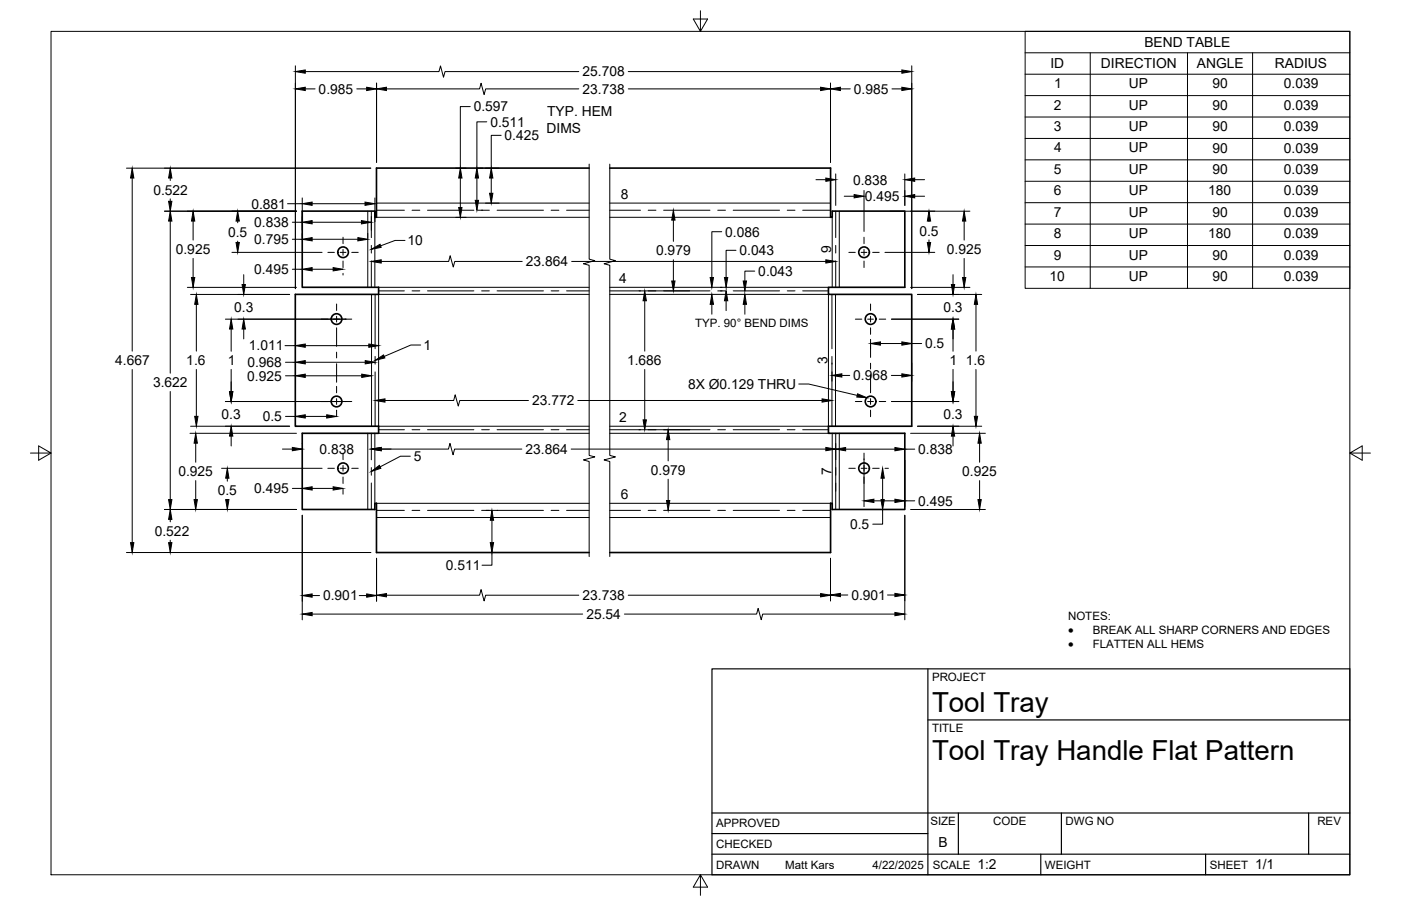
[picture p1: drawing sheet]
<svg xmlns="http://www.w3.org/2000/svg" width="432mm" height="279mm" viewBox="0 0 432 279" stroke-linecap="round" stroke-linejoin="round" font-family="sans-serif">
<!-- layer: Visible -->
<g fill="none" stroke="#000" stroke-width=".51">
<path d="M181.6 51.8h-65.6v15.2h-.5v-1.9h-22.3v23.5h23.5v2.2h-25.7v40.6h25.7v2.2h-23.5v23.5h22.3v-1.9h.5v15.2h65.6M187.9 51.8h68.1v15.2h.5v-1.9h22.4v23.5h-23.6v2.2h25.7v40.6h-25.7v2.2h23.6v23.5h-22.4v-1.9h-.5v15.2h-68.1"/>
<circle cx="105.7" cy="77.8" r="1.64"/>
<circle cx="266.3" cy="77.8" r="1.64"/>
<circle cx="103.7" cy="98.4" r="1.64"/>
<circle cx="268.3" cy="98.4" r="1.64"/>
<circle cx="103.7" cy="123.8" r="1.64"/>
<circle cx="268.3" cy="123.8" r="1.64"/>
<circle cx="105.7" cy="144.4" r="1.64"/>
<circle cx="266.3" cy="144.4" r="1.64"/>
</g>
<!-- layer: Bend Center -->
<g fill="none" stroke="#000" stroke-width=".31">
<path d="M114.4 65.1v8.2M114.4 75.7v2.3M116 64.8h8.6M127 64.8h2.4M131.8 64.8h14.2M148.4 64.8h2.4M153.2 64.8h14.3M169.9 64.8h2.4M174.6 64.8h7M187.9 64.8h9.5M199.8 64.8h2.4M204.5 64.8h14.3"/>
<path d="M221.2 64.8h2.4M226 64.8h14.3M242.6 64.8h2.4M247.4 64.8h8.6M257.6 65.1v8.2M257.6 75.7v2.3M114.4 80.4v8.2M115.6 90.8v16.7M116.7 89.7h7.9M127 89.7h2.4M131.8 89.7h14.2M148.4 89.7h2.4"/>
<path d="M153.2 89.7h14.3M169.9 89.7h2.4M174.6 89.7h7M187.9 89.7h9.5M199.8 89.7h2.4M204.5 89.7h14.3M221.2 89.7h2.4M226 89.7h14.3M242.6 89.7h2.4M247.4 89.7h7.9M256.4 90.8v16.7M257.6 80.4v8.2"/>
<path d="M115.6 109.9v2.4M115.6 114.7v16.7M256.4 109.9v2.4M256.4 114.7v16.7M114.4 133.6v8.2M116.7 132.5h7.9M127 132.5h2.4M131.8 132.5h14.2M148.4 132.5h2.4M153.2 132.5h14.3M169.9 132.5h2.4M174.6 132.5h7"/>
<path d="M187.9 132.5h9.5M199.8 132.5h2.4M204.5 132.5h14.3M221.2 132.5h2.4M226 132.5h14.3M242.6 132.5h2.4M247.4 132.5h7.9M257.6 133.6v8.2M114.4 144.2v2.4M114.4 148.9v8.2M116 157.4h8.6M127 157.4h2.4"/>
<path d="M131.8 157.4h14.2M148.4 157.4h2.4M153.2 157.4h14.3M169.9 157.4h2.4M174.6 157.4h7M187.9 157.4h9.5M199.8 157.4h2.4M204.5 157.4h14.3M221.2 157.4h2.4M226 157.4h14.3M242.6 157.4h2.4M247.4 157.4h8.6"/>
<path d="M257.6 144.2v2.4M257.6 148.9v8.2"/>
</g>
<!-- layer: Visible Narrow -->
<g fill="none" stroke="#000" stroke-width=".31">
<path d="M113.3 65.1v23.5M115.5 67v21.6M116 62.6h65.6M116 67h65.6M187.9 62.6h68.1M187.9 67h68.1M256.5 67v21.6M258.7 65.1v23.5M114.5 90.8v40.6M116.7 88.6h64.9M181.6 90.8h-64.9v40.6h64.9M187.9 90.8h67.4v40.6h-67.4"/>
<path d="M187.9 88.6h67.4M257.5 90.8v40.6M113.3 133.6v23.5M115.5 133.6v21.6M116.7 133.6h64.9M187.9 133.6h67.4M256.5 133.6v21.6M258.7 133.6v23.5M116 159.6h65.6M116 155.2h65.6M187.9 159.6h68.1M187.9 155.2h68.1"/>
</g>
<!-- layer: Border -->
<path d="M15.7 9.7h400.3v260.1h-400.3zM215.9 3.3v6.4l-2.2-3.8h4.4l-2.2 3.8M9.4 139.7h6.3l-3.8-2.2v4.4l3.8-2.2M416 139.7l3.8 2.2v-4.4l-3.8 2.2h6.4M215.9 269.8l2.2 3.8h-4.4l2.2-3.8v6.3" fill="none" stroke="#000" stroke-width=".31"/>
<!-- layer: Titleblock -->
<path d="M219.4 206.3h196.6v63.5h-196.6zM286 206.3v63.5M286 222h130M219.4 257.1h66.6M219.4 250.7h196.6M295.4 250.7v12.7M327.1 250.7v12.7M403.3 250.7v12.7M219.4 263.4h196.6M320.8 263.4v6.4M371.6 263.4v6.4" fill="none" stroke="#000" stroke-width=".36"/>
<!-- layer: Break Lines -->
<path d="M181.6 50.6v29.3l1.7 .5-3.5 .9 1.8 .5v58.6l1.7 .5-3.5 .9 1.8 .5v29.3M187.9 50.6v29.3l1.8 .5-3.5 .9 1.7 .5v58.6l1.8 .5-3.5 .9 1.7 .5v29.3" fill="none" stroke="#000" stroke-width=".31"/>
<!-- layer: Smart Centers -->
<g fill="none" stroke="#000" stroke-width=".31">
<path d="M101 77.8h2.1M104.8 77.8h1.8M105.7 73.2v1.9M105.7 76.9v1.8M108.4 77.8h2M261.6 77.8h2M265.4 77.8h1.8M266.3 73.2v1.9M266.3 76.9v1.8M269 77.8h2M99 98.4h2M102.8 98.4h1.8"/>
<path d="M103.7 93.7v2M103.7 97.5v1.8M105.7 80.5v2M106.4 98.4h2M263.6 98.4h2M266.3 80.5v2M267.4 98.4h1.8M268.3 93.7v2M268.3 97.5v1.8M271 98.4h2M103.7 101.1v5.7M103.7 108.6v1.8"/>
<path d="M103.7 112.2v5.7M103.7 119.1v2M268.3 101.1v2M268.3 104.6v5.6M268.3 112v1.8M268.3 115.6v5.5M99 123.8h2M102.8 123.8h1.8M103.7 122.9v1.8M103.7 126.5v2M105.7 139.7v2.1M106.4 123.8h2"/>
<path d="M263.6 123.8h2M266.3 139.7v2.1M267.4 123.8h1.8M268.3 122.9v1.8M268.3 126.5v2M271 123.8h2M101 144.4h2.1M104.8 144.4h1.8M105.7 143.5v1.8M105.7 147.1v2M108.4 144.4h2M261.6 144.4h2"/>
<path d="M265.4 144.4h1.8M266.3 143.5v1.8M266.3 147.1v2M269 144.4h2"/>
</g>
<!-- layer: Bend Tables -->
<g fill="none" stroke="#000" stroke-width=".31">
<path d="M316 9.7h100v79.2h-100zM316 16.3h100M336 16.3v72.6M366 16.3v72.6M386.1 16.3v72.6M316 22.9h100M316 29.5h100M316 36.1h100M316 42.7h100M316 49.3h100M316 55.9h100M316 62.5h100"/>
<path d="M316 69.1h100M316 75.7h100M316 82.3h100"/>
</g>
<!-- layer: BendIds -->
<path d="M114.4 76.9l2.7-1.6 .4 1zM115.6 111.1l2.6-1.6 .4 .9zM114.4 145.4l2.5-1.9 .5 .9z" fill="#000" stroke="#000" stroke-width=".31"/>
<path d="M124.8 74.1h-3l-4.5 1.7M129.7 106.4h-3.1l-8.2 3.5M126.5 140.7h-3.1l-6.2 3.3" fill="none" stroke="#000" stroke-width=".31"/>
<!-- layer: FD_Dimensions -->
<g fill="none" stroke="#000" stroke-width=".31">
<path d="M91 20.3v68.7M94.1 22.1h41.2l.5-1.8 .9 3.5 .5-1.7h41.2M94.1 27.4h3M110 27.4h3M116.1 25.6v24.5M119.1 27.4h28.7l.5-1.7 .9 3.5 .5-1.8h28.7M144.9 32.9h-3v19M150 37.6h-3v14.3M193.6 22.1h84.4M193.6 27.4h59.3M256 25.6v24.5M259 27.4h3.1"/>
<path d="M274.9 27.4h3.1M281 20.3v68.7M39 51.9h75.3M40.7 54.9v53.4M52.5 54.9v.8M140.5 51.9h3.2M141.9 54.9v9.1M147 54.9v6.9M147.2 51.9h1.6M149.6 51.9h4.2M151.4 54.9v4.7M154.5 41.7h-3.1v10.2"/>
<path d="M251.5 55.4h3M257.6 53.6v9.8M266.3 58.7v12.7M278.9 53.6v9.8M281.9 55.4h3.1M50.7 65.1h40.7M52.5 61.3v.8M52.5 68.2v46.9M59.5 68.2v5.8M59.5 79.7v5.9M71.5 77.8h27.8M73.3 68.2v.5"/>
<path d="M73.3 74.4v.4M88.6 62.8h4.6M90.1 68.5h3.1M90.1 73.8h3.1M93.2 61v10M93.2 72v1.4M96.2 62.8h16.3M96.2 68.5h15.2M96.2 73.8h14.1M113.3 72v1.4M114.4 66.8v4.2M115.5 61v7.4"/>
<path d="M140.5 67h3.2M147.2 64.8h1.6M149.6 62.7h4.2M207.5 67.9v6.5M222.4 71.5h-3v14.1M226.8 77.2h-3v8.4M260.2 60.5h3M272.8 77.8h15.3M274.3 65.1h24.6M281.9 60.5h3.1M286.3 68.2v.1M286.3 74v.8"/>
<path d="M297.2 68.2v5.8M297.2 79.7v5.9M57.7 88.6h33.7M58.7 90.8h30.6M60.5 93.9v14.4M69.5 98.4h37.1M75.1 84.7v3.1M90.1 83h3.1M96.2 83h6.5M105.7 84.3v.5M117.5 80.6h20.8l.4-1.7 1 3.5 .5-1.8h20.8M176.2 80.6h78.3"/>
<path d="M196.9 89.7h15.7M198.7 92.8v15.5M207.5 80.1v6.6M219.4 93.9v3M222 88.6h.6M222 89.7h.6M223.8 92.8v3M229.6 93.9v3M232.6 83.6h-3v3.1M274.8 98.4h20.7M280.6 88.6h18.3M282.8 90.8h19.8"/>
<path d="M293.7 84.7v3.1M300.8 93.9v14.4M40.7 113.9v53.4M60.5 113.9v14.5M71.2 101.5v6.8M71.2 113.9v6.9M75.1 101.5v3M87.8 106.6h3.2M88 115.9h3M88 111.7h3M94.1 115.9h17.4M94.1 111.7h18.5"/>
<path d="M94.1 106.6h19.6M198.7 113.9v15.6M256.4 112v5.6M259.5 115.8h2.4M268.3 106.4v1.3M271.4 105.9h6.6M274.7 115.8h3.3M281 112v5.6M281 105.9h3.1M293.7 101.5v6.8M293.7 113.9v6.9M300.8 113.9v14.5"/>
<path d="M52.5 120.7v33.4M58.5 133.6h32.9M58.7 131.4h30.6M60.3 136.7v5.9M69.5 123.8h37.1M71.2 134.5v3M87.1 138.5h3M88 128.4h3M93.2 136.7v.2M94.1 128.4h6.6M103.7 126.6v.1M118.7 123.5h21.1l.5-1.7 .9 3.4 .5-1.7h21.2"/>
<path d="M120.5 138.5h-3h20.7l.5-1.8 .9 3.6 .5-1.8h20.7M176 138.5h78.5M178.1 123.5h75.3M196.9 132.5h15.7M205.9 135.6v6.5M257.6 136.7v14.8M260.6 138.5h15.2M274.8 123.8h20.7M278.9 138.5h3M280.6 133.6h23.1M282.8 131.4h19.8M293.7 134.5v3"/>
<path d="M301.9 136.7v5.9M50.7 157.1h40.7M60.3 148.2v5.9M68.3 144.4h31M70.1 147.5v.9M70.1 154.1h.1M90.1 150.6h3.1M93.2 158.9v32.3M96.2 150.6h6.5M105.7 150.9v1.5M149.8 157.4h3.6M205.9 147.8v6.5"/>
<path d="M266.3 141.5v14.7M269.3 154.5h6.5M270.3 157.1h.7M272 157.1v4.5h-3M272 147.5v6.6M272.8 144.4h1M278.9 141.9v14.3M278.9 158.9v32.3M278.9 154.5h3M280.6 157.1h23.1M301.9 148.2v5.9M39 170.4h75.3"/>
<path d="M52.5 160.2v.7M52.5 166.6v.7M116.1 172.2v13.2M149.8 170.4h3.6M151.6 170.4v3.9h-3M151.6 160.4v6.9M256 172.2v13.1M96.2 183.7h2.3M96.2 189.4h83.4M110.7 183.7h2.3M119.1 183.6h28.7l.5-1.8 .9 3.5 .5-1.7h28.7M192.4 189.4h40.8l.5-1.8 .9 3.5 .5-1.7h40.7"/>
<path d="M193.6 183.6h59.3M259 183.5h2.3M273.5 183.5h2.3"/>
</g>
<g fill="#000" stroke="#000" stroke-width=".31">
<path d="M91 22.1l3.1-.5v1zM91 27.4l3.1-.5v1zM113 26.9l3.1 .5-3.1 .5zM116.1 27.4l3-.5v1zM252.9 26.9l3.1 .5-3.1 .5zM256 27.4l3-.5v1zM278 21.6l3 .5-3 .5zM278 26.9l3 .5-3 .5zM40.7 51.9l.6 3h-1.1zM52.5 51.9l.5 3h-1zM141.9 51.9l.5 3h-1zM147 51.9l.5 3h-1z"/>
<path d="M150.9 59.6h1l-.5 3.1zM151.4 51.9l.5 3h-1zM254.5 54.9l3.1 .5-3.1 .5zM278.9 55.4l3-.5v1zM52.5 65.1l.5 3.1h-1zM52 62.1h1l-.5 3zM59.5 65.1l.5 3.1h-1zM73.3 65.1l.5 3.1h-1.1zM72.7 74.8h1.1l-.5 3zM93.2 62.8l3-.5v1zM93.2 68.5l3-.5v1zM93.2 73.8l3-.5v1z"/>
<path d="M110.3 73.3l3 .5-3 .5zM111.4 68l3 .5-3 .5zM112.5 62.3l3 .5-3 .5zM141.4 64h1l-.5 3zM146.5 61.8h1l-.5 3zM207.5 64.8l.5 3.1h-1zM263.2 60l3.1 .5-3.1 .5zM278.9 60.5l3-.5v1zM285.8 74.8h1l-.5 3zM286.3 65.1l.5 3.1h-1zM297.2 65.1l.5 3.1h-1zM59 85.6h1l-.5 3z"/>
<path d="M60.5 90.8l.5 3.1h-1zM74.6 87.8h1l-.5 3zM93.2 83l3-.5v1zM102.7 82.5l3 .5-3 .5zM114.4 80.6l3.1-.5v1zM198.7 89.7l.5 3.1h-1zM207 86.7h1l-.5 3zM219.4 90.8l.5 3.1h-1zM218.9 85.6h1l-.5 3zM223.8 89.7l.5 3.1h-1zM223.3 85.6h1l-.5 3zM229.6 90.8l.5 3.1h-1z"/>
<path d="M229.1 86.7h1l-.5 3zM254.5 80.1l3.1 .5-3.1 .5zM293.2 87.8h1l-.5 3zM296.7 85.6h1l-.5 3zM300.8 90.8l.5 3.1h-1zM71.2 98.4l.6 3.1h-1.1zM75.1 98.4l.5 3.1h-1zM91 115.9l3.1-.5v1zM91 111.7l3.1-.5v1zM91 106.6l3.1-.5v1zM111.5 115.4l3 .5-3 .5zM112.6 111.2l3 .5-3 .5z"/>
<path d="M113.7 106.1l3 .5-3 .5zM256.4 115.8l3.1-.5v1zM268.3 105.9l3.1-.5v1zM278 115.3l3 .5-3 .5zM278 105.4l3 .5-3 .5zM293.7 98.4l.5 3.1h-1zM60.3 133.6l.5 3.1h-1zM60 128.4h1l-.5 3zM70.7 120.8h1.1l-.6 3zM71.2 131.4l.6 3.1h-1.1zM90.1 138l3.1 .5-3.1 .5zM91 128.4l3.1-.5v1z"/>
<path d="M100.7 127.9l3 .5-3 .5zM114.4 138.5l3.1-.5v1zM115.6 123.5l3.1-.5v1zM198.2 129.5h1l-.5 3zM205.9 132.5l.5 3.1h-1zM253.4 123l3 .5-3 .5zM254.5 138l3.1 .5-3.1 .5zM257.6 138.5l3-.5v1zM275.8 138l3.1 .5-3.1 .5zM293.2 120.8h1l-.5 3zM293.7 131.4l.5 3.1h-1zM300.3 128.4h1l-.5 3z"/>
<path d="M301.9 133.6l.5 3.1h-1zM52 154.1h1l-.5 3zM59.8 154.1h1l-.5 3zM70.1 144.4l.5 3.1h-1zM69.6 154.1h1l-.5 3zM93.2 150.6l3-.5v1zM102.7 150.1l3 .5-3 .5zM205.4 154.3h1l-.5 3.1zM266.3 154.5l3-.6v1.1zM272 144.4l.5 3.1h-1zM271.5 154.1h1l-.5 3zM275.8 153.9l3.1 .6-3.1 .5z"/>
<path d="M301.4 154.1h1l-.5 3zM40.2 167.3h1.1l-.6 3.1zM52.5 157.1l.5 3.1h-1zM52 167.3h1l-.5 3.1zM151.6 157.4l.5 3h-1zM151.1 167.3h1l-.5 3.1zM93.2 183.7l3-.5v1zM93.2 189.4l3-.5v1zM113 183.2l3.1 .5-3.1 .5zM116.1 183.6l3-.6v1.1zM252.9 183l3.1 .6-3.1 .5zM256 183.5l3-.5v1z"/>
<path d="M275.8 183l3.1 .5-3.1 .5zM275.8 188.9l3.1 .5-3.1 .5z"/>
</g>
<!-- layer: Hole Notes -->
<path d="M264.3 121.5l2.9 1.1-3.1-.2z" fill="#000" stroke="#000" stroke-width=".31"/>
<path d="M246.2 118.4h3l15 3.5" fill="none" stroke="#000" stroke-width=".31"/>
<g font-size="8.5">
<text x="287.3" y="219.5">Tool Tray</text>
<text x="287.3" y="234.5">Tool Tray Handle Flat Pattern</text>
</g>
<g font-size="4.3">
<text x="352.7" y="14.5">BEND TABLE</text>
<text x="179.5" y="23.6">25.708</text>
<text x="323.8" y="21.1">ID</text>
<text x="339.3" y="21.1">DIRECTION</text>
<text x="368.9" y="21.1">ANGLE</text>
<text x="392.9" y="21.1">RADIUS</text>
<text x="98.2" y="28.9">0.985</text>
<text x="179.5" y="28.9">23.738</text>
<text x="263.2" y="28.9">0.985</text>
<text x="325" y="27.2">1</text>
<text x="348" y="27.2">UP</text>
<text x="373.7" y="27.2">90</text>
<text x="395.7" y="27.2">0.039</text>
<text x="146" y="34.4">0.597</text>
<text x="168.7" y="35.8">TYP. HEM</text>
<text x="324.8" y="33.8">2</text>
<text x="348" y="33.8">UP</text>
<text x="373.7" y="33.8">90</text>
<text x="395.7" y="33.8">0.039</text>
<text x="151.1" y="39.1">0.511</text>
<text x="168.4" y="40.9">DIMS</text>
<text x="324.8" y="40.4">3</text>
<text x="348" y="40.4">UP</text>
<text x="373.7" y="40.4">90</text>
<text x="395.7" y="40.4">0.039</text>
<text x="155.5" y="43.2">0.425</text>
<text x="324.9" y="47">4</text>
<text x="348" y="47">UP</text>
<text x="373.7" y="47">90</text>
<text x="395.7" y="47">0.039</text>
<text x="324.8" y="53.6">5</text>
<text x="348" y="53.6">UP</text>
<text x="373.7" y="53.6">90</text>
<text x="395.7" y="53.6">0.039</text>
<text x="47.3" y="60">0.522</text>
<text x="262.9" y="56.9">0.838</text>
<text x="77.5" y="64.3">0.881</text>
<text x="191.3" y="61.3">8</text>
<text x="266.6" y="62">0.495</text>
<text x="324.8" y="60.2">6</text>
<text x="348" y="60.2">UP</text>
<text x="372.3" y="60.2">180</text>
<text x="395.7" y="60.2">0.039</text>
<text x="78.4" y="70">0.838</text>
<text x="324.8" y="66.8">7</text>
<text x="348" y="66.8">UP</text>
<text x="373.7" y="66.8">90</text>
<text x="395.7" y="66.8">0.039</text>
<text x="70.3" y="73">0.5</text>
<text x="78.4" y="75.3">0.795</text>
<text x="125.6" y="75.7">10</text>
<text x="223.5" y="73">0.086</text>
<text x="283.4" y="72.7">0.5</text>
<text x="324.8" y="73.4">8</text>
<text x="348" y="73.4">UP</text>
<text x="372.3" y="73.4">180</text>
<text x="395.7" y="73.4">0.039</text>
<text x="54.2" y="78.4">0.925</text>
<text x="162.1" y="82.1">23.864</text>
<text x="202.2" y="78.8">0.979</text>
<text x="227.9" y="78.7">0.043</text>
<text x="256.2" y="78" transform="rotate(-90 256.2 78)">9</text>
<text x="291.8" y="78.4">0.925</text>
<text x="324.8" y="80.1">9</text>
<text x="348" y="80">UP</text>
<text x="373.7" y="80.1">90</text>
<text x="395.7" y="80.1">0.039</text>
<text x="78.4" y="84.5">0.495</text>
<text x="190.9" y="87.4">4</text>
<text x="233.7" y="85.1">0.043</text>
<text x="323.5" y="86.7">10</text>
<text x="348" y="86.6">UP</text>
<text x="373.7" y="86.7">90</text>
<text x="395.7" y="86.7">0.039</text>
<text x="72.2" y="96.1">0.3</text>
<text x="290.8" y="96.1">0.3</text>
<text x="130.5" y="107.9">1</text>
<text x="285.1" y="107.4">0.5</text>
<text x="35.5" y="112.6">4.667</text>
<text x="57.4" y="112.6">1.6</text>
<text x="70.2" y="112.6">1</text>
<text x="76.2" y="113.2">0.968</text>
<text x="76.7" y="108.1">1.011</text>
<text x="193.3" y="112.6">1.686</text>
<text x="255" y="112.3" transform="rotate(-90 255 112.3)">3</text>
<text x="292.7" y="112.6">1</text>
<text x="297.7" y="112.6">1.6</text>
<text x="47.2" y="119.4">3.622</text>
<text x="76.2" y="117.4">0.925</text>
<text x="212.1" y="120">8X Ø0.129 THRU</text>
<text x="263" y="117.3">0.968</text>
<text x="164" y="125">23.772</text>
<text x="68.3" y="129.1">0.3</text>
<text x="81" y="129.9">0.5</text>
<text x="190.9" y="130.2">2</text>
<text x="290.8" y="129.1">0.3</text>
<text x="98.5" y="140">0.838</text>
<text x="127.6" y="142.2">5</text>
<text x="162" y="140">23.864</text>
<text x="283" y="140">0.838</text>
<text x="55" y="146.9">0.925</text>
<text x="200.6" y="146.5">0.979</text>
<text x="256.2" y="146.6" transform="rotate(-90 256.2 146.6)">7</text>
<text x="296.6" y="146.9">0.925</text>
<text x="67.1" y="152.7">0.5</text>
<text x="78.4" y="152.1">0.495</text>
<text x="191.3" y="153.9">6</text>
<text x="283" y="155.9">0.495</text>
<text x="47.7" y="165.2">0.522</text>
<text x="262" y="163.2">0.5</text>
<text x="137.4" y="175.8">0.511</text>
<text x="99.6" y="185.2">0.901</text>
<text x="179.5" y="185.1">23.738</text>
<text x="262.4" y="185">0.901</text>
<text x="180.7" y="190.9">25.54</text>
<text x="289.3" y="261.2">B</text>
<text x="301.2" y="268.1">1:2</text>
<text x="386.8" y="268.1">1/1</text>
</g>
<g font-size="3.8">
<text x="329.2" y="195.5">·</text>
<text x="329.2" y="199.8">·</text>
</g>
<g font-size="3.5">
<text x="214.2" y="100.9">TYP. 90° BEND DIMS</text>
<text x="329.2" y="191.2">NOTES:</text>
<text x="336.8" y="195.5">BREAK ALL SHARP CORNERS AND EDGES</text>
<text x="336.8" y="199.8">FLATTEN ALL HEMS</text>
<text x="287.3" y="210.1">PROJECT</text>
<text x="287.3" y="225.8">TITLE</text>
<text x="220.7" y="255.2">APPROVED</text>
<text x="286.7" y="254.5">SIZE</text>
<text x="306.1" y="254.5">CODE</text>
<text x="328.4" y="254.5">DWG NO</text>
<text x="406" y="254.5">REV</text>
<text x="220.7" y="261.5">CHECKED</text>
<text x="220.7" y="267.9">DRAWN</text>
<text x="242" y="267.9">Matt Kars</text>
<text x="268.9" y="267.9">4/22/2025</text>
<text x="287.5" y="267.9">SCALE</text>
<text x="322.1" y="267.9">WEIGHT</text>
<text x="372.9" y="267.9">SHEET</text>
</g>
</svg>
